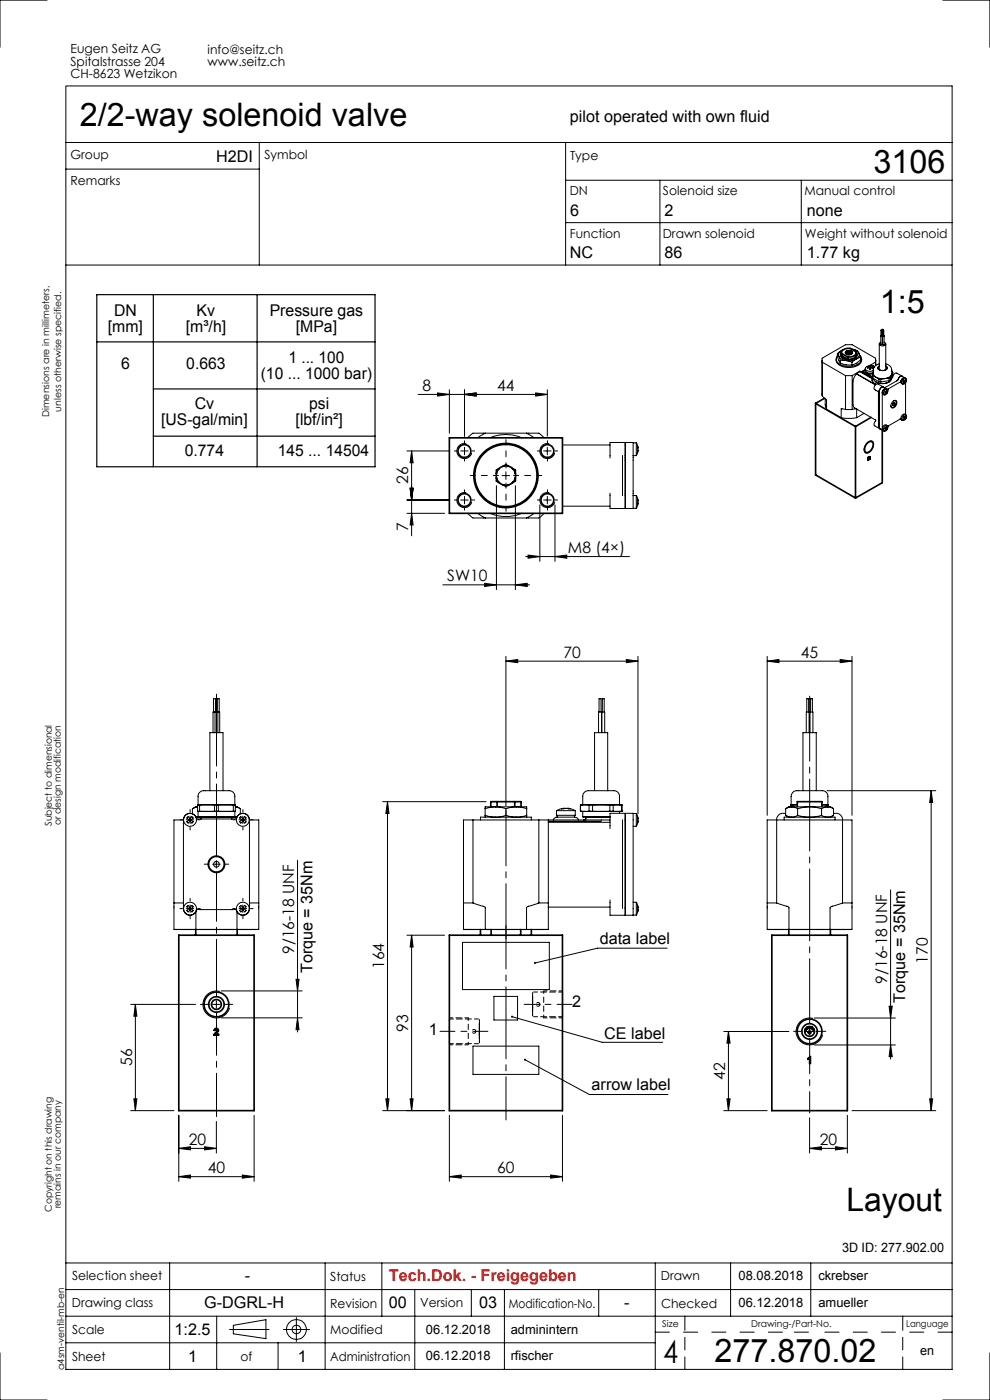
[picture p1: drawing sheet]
<svg xmlns="http://www.w3.org/2000/svg" width="210mm" height="297mm" viewBox="0 0 210 297" stroke-linecap="round" stroke-linejoin="round" font-family="sans-serif">
<g fill="none" stroke="#000" stroke-width=".21">
<path d="M10 0h-10v10M14 18.2h188v272.3h-188v-272.1M200 0h10v10M14 30.2h188M14 35.9h41M55 30.2v26M120 30.2v26M120 38.2h82M140 38.2v18M170 38.2v18M14 56.2h188M120 47.2h82"/>
<path d="M174.4 76.4v7.6M174.4 76.8v-.8l5-2.9h1.4l4.9 2.9v.8M174.4 76.8l5 2.9M174.4 76.8v7.2M177.4 76.2v.5l.4 .6 .7 .4 1.2 .3 1.4-.1 1.1-.5 .5-.6 .1-.6M177.6 75v.6l.7 1.4M177.6 75l.3 .6M177.9 75.6l.6 .6 1 .3M177.9 75.6l.4 .9M178.3 77l.9 .4h1.5M178.3 76.5h1.2M178.3 76.5v.5"/>
<path d="M178.5 74.9l-.2 .3 .2 .6 1.2 .5 1-.1 .7-.3 .4-.6-.2-.4M178.5 75.1l-.1 .5 .5 .4M178.5 74.8a.84 .84 0 0 0-.1 .9 .84 .84 0 0 0 .7 .5 2.17 2.17 0 0 0 2.8-.8l-.3-.6M178.5 74.4l-.6 .6v.6M178.5 74.4l-.9 .6M178.9 74.2l-.4 .2M179 74.2l-.5 .2M179.4 79.7h1.4M179.4 79.7v7.2M179.5 76.5l1.2 .3M180.5 74h.1M180.6 74l.9 .3 .7 .6"/>
<path d="M180.6 74l.7 .2a1.03 1.03 0 0 1 .9 .7M180.7 76.8v.6M180.8 79.7v7.2M181.6 76.2l-1 .3h-1.1M181.6 76.2l-.9 .6M181.6 75.1l.1 .5-.4 .4M181.7 79.3l-.5 .8-.3 .8 .1 5.3 .3 .3 4.5 2.6M181.7 79.3l3.9 2.3-.5-.5-.1-.6M181.7 79.3l4 2.4M181.7 79.3h.1M182.2 74.9v.6l-.6 .7M182.2 74.9l.3 .9"/>
<path d="M182.4 75.3l.4 .8-.4 .8-.9 .6-1 .2-1.6-.1-1.1-.6-.4-.6v-.5l.2-.4M182.4 78.7l2.7 1.6-.1 .3 .1 .4 .7 .5M182.4 78.7l-1.6 1M182.4 78.8l-.7 .5M182.4 78.8l2.6 1.6M182.4 78.7v.1M182.5 75.8v.6l-.6 .5-1.2 .5M182.5 75.8l-.9 .4M182.9 78.9l.2-.2 1.4 .8 .3 .5M183 78.8l.6-.4-.8 .5 1.7 .9M183.6 78.2v.6l.4 .3 .9 .1 .3-.2M183.7 78.8l.3 .4 .4 .1 .6-.1 .1-.1"/>
<path d="M184.4 78.1v.2h.3v-.2M184.4 77.9l.2-.2 .1 .2M184.4 77.9l-.4 .1v.1h.4M184.4 77.9v.2M184.4 78h.3M184.5 79.8l.1 .1M184.5 79.8h.1M184.5 77.6l.3-.1 .7 .4M184.6 79.9l.2 .1 .2-.1M184.7 77.9l.4 .1v.1h-.4M184.7 77.9v.2M184.9 77.5l.6 .3"/>
<path d="M185 79.4l.1 .3M185 79.4l.1 .8M185.1 79.7l1.3 .7M185.1 79.7v.5M185.2 79.1h.1M185.2 78.9l-.2 .5M185.4 77.9l-.9-.3-.7 .2-.2 .3 .1 .4 .4 .2 .7 .1 .4-.2M185.7 76.8l-1.4 .8M185.7 76.8v.8M185.8 76.4v1.1M186.2 78.1l.1 .3 .7 .2 .9-.1 .3-.4M186.2 78.1h.1"/>
<path d="M186.2 78v.1M186.2 78v.2M186.4 78.3l.6 .3 .7-.1 .3-.2M186.5 77.2l-.8 .3-.4 .5-.1 1.3 .5 .6 1.1 .4h.8l.8-.2 .7-.7 .1-1-.2-.5-.5-.5-.6-.2M186.5 77.6l-.3 .4M186.5 78.3v.1M186.5 73v5.4M186.8 71.2l.1 1.9 .2-.1v-1.8M186.9 70.1v1.2l.2-.1v-1.1M186.9 71.2v.1h.2v-.1M186.9 70l.2 .1zM187.1 69.9l.2 1.2"/>
<path d="M187.1 71l.2 .3h.2v-.1M187.1 72.9h.1M187.2 69.8l.2 .1zM187.2 71.3l.1 1.9 .2-.1v-1.8M187.3 70.1v1.2h.2v-1.2M187.4 69.9v.2M187.5 72.6l.4 .2v.3l-.5 .3-.6-.1-.3-.2v-.3l.3-.2M187.9 77.6l.3 .4M187.9 78.3l.1 .1M187.9 73v5.4M188.2 78v.1M188.2 78v.2"/>
<path d="M189.2 78.7l.2 .3M189.2 79.9l.2 .1M189.4 79l-.5 1M189.4 79v.5l-.5 1.1M191.3 79.8l-.4 .1-.4 .7M191.3 79.8l-.4 .1-.5 .8-2.7 1.6M191.3 79.8l-1.3-.7-.4 .3-.4 .7M191.3 79.8l.6 .3M86.3 95.7h9.1M87.3 95.7v18M87.3 95.7l.3 2.5h-.6zM92.8 83.4l2.5 .3-2.5 .3z"/>
<path d="M95.3 82.7v9.2M97.7 95.7h1.6M98.5 83.7l2.5-.3v.6zM98.5 82.7v9.8M98.5 94.9v1.6M98.9 94.2a1.59 1.59 0 0 0-1.9 1.1 1.59 1.59 0 0 0 1.1 1.9 1.59 1.59 0 0 0 1.9-1.1M102.9 91.9l-1.6 1M102.9 91.9h-1.5a2.24 2.24 0 0 0-2.2 1M102.9 91.9h8.8M103.9 92.9l.1-.1a8.6 8.6 0 0 1 6.7 .1M111.7 91.9l1.6 1M111.7 91.9h1.5a2.24 2.24 0 0 1 2.2 1"/>
<path d="M113.6 83.4l2.5 .3-2.5 .3zM115.3 95.7h1.6M116.1 94.9v1.6M116.1 82.7v9.8M116.1 83.7h-27.4M116.5 94.2a1.59 1.59 0 0 0-1.9 1.1 1.59 1.59 0 0 0 1.1 1.9 1.59 1.59 0 0 0 2-1.1M119.3 94.4h10.1M129.4 97.2v-3.3h4.9v14M132 96.6v8.6M132.6 93.9v14M132.6 94.4h.1M134.3 93.9h.7"/>
<path d="M134.3 96.7h.7M135 93.9l.3 1.1M135 93.9v2.8M135.3 95h.1M135.3 95.6h.1M135.3 95.6l-.3 1.1M135.3 95l-.1-.4v1.4l.1-.4M174.4 84l.9 .9v1.9M175 84.6v1.4l.3 .8M175.3 86.8l3.1 1.8M178.4 88.6l1 .2 2.3-.2M179.4 86.9h1.4"/>
<path d="M179.4 86.9l-1-.2v1.9M181.5 86.7h.1M181.5 86.7l-.7 .2M181.7 86.8v1.8M183.3 87.7l-1.6 .9M183.8 94a.81 .81 0 0 1 1.4-.1 1.77 1.77 0 0 1-1.6 2.2 1.47 1.47 0 0 1 .2-2.1zM185.1 80.2l1.3 .8M185.7 89.1l-.3 1.1 1.3 .8M185.8 82.8l-.1 .1M185.8 81l1.1 .4 .8-.1 .9-.3M186.3 82.9v7.7M186.4 80.4l.4 .1"/>
<path d="M186.4 81h.4M186.4 80.4v.6M186.7 91l.6 .3M186.8 80.5v.5M187.3 91.3l.2 .2M187.4 82.1l-1.2-.7-.5 .3-.3 .4v.4l.9 .6M187.4 82.1l-.4 .1-.5 .6v8l.2 .2M187.4 82.1h-.3l-.3 .2-.3 .7v7.7l.2 .3M187.4 82.1l.6 .3M187.7 82.7l.4-.2 .2 .3-.1 .6-.5 .4a.62 .62 0 0 1 0-1.1zM187.7 90.4l.5-.1 .1 .2-.1 .7-.5 .3a.62 .62 0 0 1 0-1.1zM187.8 83l.2 .1"/>
<path d="M187.8 83l-.1 .2 .2 .1M187.8 90.7l.2 .1M187.8 90.7l-.1 .2 .2 .1M187.8 83l.3 .2M187.8 90.7l.3 .2M187.9 83.3l-.2 .2 .1 .1 .2-.2M187.9 91l-.2 .2 .1 .1 .2-.3M187.9 83.3l.1 .1M187.9 91h.1M188 82.4l-.4 .1-.4 .5-.1 .5 .4 .3M188 82.4l.2 .2M188.1 82.5h-.5l-.5 .6v8.1l.3 .2"/>
<path d="M188.1 83.2l.1 .1M188.1 83.2l-.1 .2M188.1 90.9h.1M188.1 90.9l-.1 .1M188.1 82.9h.1M188.1 82.9l-.1 .2M188.1 90.6h.1M188.1 90.6l-.1 .2M188.2 83.3l-.1 .1h-.1M188.2 82.9l-.1 .3M188.2 90.3l-.5-.2-.4 .3-.2 .5 .2 .4M188.2 90.9l-.1 .2-.1-.1"/>
<path d="M188.2 90.6l-.1 .3M188.2 82.6h.1M188.6 80.2l-1.8 .3M188.6 80.7l-1.8 .3M188.6 80.2v.5M188.9 80l-.3 .2M188.9 80.6l-.3 .1M188.9 80v.6M189.2 80l-.1 .5-.4 .5-1.4 .4-1.5-.3-.4-.4-.2-.4M189.4 85.2l.6-.3 .3 .6-.4 .8-.7 .3-.2-.3v-.4zM189.6 85.1l.3-.1 .2 .2-.1 .7-.6 .5h-.3l-.1-.3M189.6 85.5a.21 .21 0 0 1 .2 .3 .21 .21 0 0 1-.4 .1z"/>
<path d="M189.8 85.5h-.3a.31 .31 0 0 0-.1 .5M191 88.9l-2.7 1.5M191 88.9l.3 .2M191 88.9l.2 .2M191.5 80.6l.4-.3 .4 .2-.1 .6-.5 .4-.4-.2zM191.7 88.1l.5-.1 .1 .5-.4 .6-.4 .1-.2-.5zM191.8 80.7l.1 .2M191.8 80.7l-.1 .2 .1 .1M191.8 88.4l.1 .1M191.8 88.4l-.1 .2 .1 .1M191.8 80.7l.2 .2M191.8 80.7l.3 .2"/>
<path d="M191.8 88.4l.2 .2M191.8 88.4l.3 .2M191.8 81l-.1 .2 .1 .1 .1-.2M191.8 88.7l-.1 .3 .2-.2M191.8 81l.1 .1M191.8 88.7l.1 .1M192 80.2h-.4l-.6 .9-2.8 1.5M192 80.9l.2 .1M192 80.9l-.1 .2M192 88.6l.2 .1M192 88.6l-.1 .2M192.1 80.9l.1 .1"/>
<path d="M192.1 80.6h.1M192.1 80.6l-.2 .3M192.1 88.6l.1 .1M192.1 88.3h.1M192.1 88.3l-.2 .2M192.1 81.2v6.7M192.2 80.3l-.5-.2-.4 .3-.2 .7 .4 .4M192.2 88l-.5-.2-.4 .3-.2 .7 .4 .4M192.2 81l-.1 .1h-.2M192.2 80.6l-.1 .3M192.2 88.7l-.3 .1M192.2 88.3l-.1 .3"/>
<path d="M86.3 106.1h9.1M86.3 108.9h8M87 103.6h.6l-.3 2.5zM87.3 108.9l.3 2.5h-.6zM97.7 106.1h1.6M98.5 105.3v1.6M98.9 104.5a1.6 1.6 0 0 0-1.9 1.2 1.6 1.6 0 0 0 1.1 1.9 1.6 1.6 0 0 0 1.9-1.1M99.2 108.9a2.48 2.48 0 0 0 2.8 1h.9M101.3 108.9l1.6 1M102.9 109.9h8.8M103.9 108.9a9.1 9.1 0 0 0 6.8 0M105.3 103v22.1"/>
<path d="M106.5 100.9h1.6M107.3 100.1v1.6M109.3 103v22.1M111.5 118.1h22M112 117.8l2.5 .3-2.5 .3zM113.3 108.9l-1.6 1M114.5 107.1v12M115.3 106.1h1.6M115.4 108.9a2.36 2.36 0 0 1-2.7 1h-1M116.1 105.3v1.6M116.5 104.5a1.6 1.6 0 0 0-1.9 1.2 1.6 1.6 0 0 0 1.1 1.9 1.6 1.6 0 0 0 2-1.1M117.7 118.1l2.5-.3v.6z"/>
<path d="M117.7 107.1v12M119.3 107.4h10.1M129.4 104.6v3.3l5.6-.1M132.6 107.4h.1M134.3 105.1h.7M135 105.1l.3 1.1M135 105.1v2.7M135.3 106.2h.1M135.3 106.8l-.3 1M135.3 106.2l-.1-.4v1.4l.1-.5M93.9 124.1h18.4M102.8 123.8l2.5 .3-2.5 .3z"/>
<path d="M107.3 139.2v31.8M109.3 124.1l2.5-.3v.6zM132.9 139.9l2.4 .4-2.4 .3zM135.3 139.2v33.4M162.7 139.2v33.8M178.2 139.9l2.5 .4-2.5 .3zM180.7 139.2v33.8M45.6 151.1h.6M45.6 151.1h-.4v4.3M45.6 151.1v4.3M45.7 148.2h.4M45.7 148.2h-.4v2.9"/>
<path d="M45.7 148.2v2.9M46.1 148.2h.4v2.9M46.1 148.2v2.9M46.2 151.1h.4v4.3M46.2 151.1v4.3M107.3 140.3l2.5-.4v.7zM107.3 140.3h28M127 155.4v-4.3h.6v4.3M127.1 151.1v-2.9h.4v2.9M127.7 155.4v-4.3h.6v4.3M127.8 151.1v-2.9h.4v2.9M162.7 140.3l2.5-.4v.7z"/>
<path d="M162.7 140.3h18M171.5 148.2h-.4v2.9M171.5 148.2h.4M171.5 148.2v2.9M171.6 151.1h-.6v4.3M171.6 151.1h.2M171.6 151.1v4.3M171.8 151.1h.6v4.3M171.8 151.1v4.3M171.9 148.2h.4v2.9M171.9 148.2v2.9M38.9 173.9v19.2a1.45 1.45 0 0 0 1.5 1.1 1.45 1.45 0 0 0 1.4-1.2l7.8-.1a.74 .74 0 0 1 .8 .7l.2 .2a1.41 1.41 0 0 0 1.5 .3 1.41 1.41 0 0 0 .8-1.3v-18.9"/>
<path d="M38.9 174h-2v17.6M39.5 173.9h1.6M40 173.9l-.4 .4 .3 .3 .4-.4M40 173.9l.3 .3M40.3 173.6l.4-.4 .3 .3-.4 .4M40.3 173.6l-.4-.4-.3 .3 .4 .4M40.3 173.6l.3 .3M40.3 173.6l-.3 .3M40.3 173.1v1.6M40.6 173.9l.4 .4-.3 .3-.4-.4M40.6 173.9l-.3 .3M40.8 171.6l.7-.4h.4z"/>
<path d="M40.8 171.6v1M41.6 173.3l.5 .1M41.6 173.4h1.1M41.9 172.1h.4M41.9 170.8h.4M41.9 170.7v.1M41.9 170.8l.1 1.4M41.9 170.7h.1M42 170.7v-1.8a1.41 1.41 0 0 1 2-1.2h4.8l.4 .2a1.11 1.11 0 0 1 .6 1v1.8M42 172.2h7.8M42 170.7h7.8M42 173.2h7.8"/>
<path d="M42 172.2v1M42 173.2l.1 .2M42.1 173.4h.3M42.3 172.1h3.2M42.3 170.8h3.2M42.3 170.8v1.3M42.7 173.4v.3M42.7 173.4h6.4M42.7 173.4h.1M44.5 167.7v-12.3h2.8v12.3M45.5 172.1h.8M45.5 170.8h.8"/>
<path d="M45.5 170.8v1.3M46.3 172.1h3.2M46.3 170.8h3.2M46.3 170.8v1.3M49.1 173.4v.3M49.1 173.4h1.1M49.1 173.4h.1M49.2 173.7h-7a.68 .68 0 0 1-.8-.6l-.7-.5a1.42 1.42 0 0 0-1.8 1.3M49.2 173.7h.4a.68 .68 0 0 0 .8-.6l.7-.5a1.44 1.44 0 0 1 1.8 1.3M49.5 172.1h.4M49.5 170.8h.4M49.5 170.8v1.3"/>
<path d="M49.8 173.2l-7.7 .2M49.8 170.7h.1M49.8 172.2v1M49.9 171.2h.4l.7 .4zM49.9 172.1l-.1 .1M49.9 170.7v1.4M50.3 173.3l-.9 .1M50.7 173.9h1.6M51 171.6v1M51.2 173.9l-.4 .4a.35 .35 0 0 0 .4 .2 .35 .35 0 0 0 .3-.2v-.1M51.2 173.9l.3 .3M51.5 173.6l.4-.4 .3 .3-.4 .4"/>
<path d="M51.5 173.6l-.4-.4-.2 .2-.1 .1 .4 .4M51.5 173.6l.3 .3M51.5 173.6l-.3 .3M51.5 173.1v1.6M51.8 173.9l.3 .5-.2 .2-.4-.4M51.8 173.9l-.3 .3M52.9 174h2v17.6M81.2 170.1h21.9M82.2 170.1v65.5M82.2 170.1l.3 2.5h-.7zM100.3 174h-2v17.6M100.3 174h14"/>
<path d="M100.3 174v17.6M101.9 174v-.6h10.8v.6M102.9 173a6.5 6.5 0 0 0 4.4 0M102.9 173v.4M102.9 171.6v1.4M105.1 171.2l-2.2 .4M105.1 171.2l2.2 .4M105.1 171.2h4.4M105.1 171.2h-1.7a.33 .33 0 0 0-.4-.1 .33 .33 0 0 0-.1 .5M107.3 173a6.5 6.5 0 0 0 4.4 0M107.3 171.6v1.4M109.5 171.2l-2.2 .4"/>
<path d="M109.5 171.2l2.2 .4M109.5 171.2h1.8a.31 .31 0 0 1 .4 0 .31 .31 0 0 1 0 .4M111.7 173v.4M111.7 171.6v1.4M114.3 174h2M114.3 174v17.6M116.3 174h7.5M116.3 174v17.6M116.3 174.4h13.1M116.3 174.2h11.2M117.4 174l.1-.4 .6-.2h3.8l.7 .2 .1 .4M118 172h4"/>
<path d="M118 172v1h4v-1M118.2 173v.4M119.7 171.5l-1 .2-.7 .3M119.7 171.5l-.6 .1h1.9l-.6-.1M119.7 171.5v.1M120.4 171.5l.7 .1 .9 .4M120.4 171.5v.1M121.8 173v.4M123.1 172.1h.1M123.1 172.1h1.9M123.1 170.8h1.9M123.1 170.8h.1"/>
<path d="M123.1 172.1l.5 .1M123.1 170.8v1.3M123.6 170.7v-1.8a1.46 1.46 0 0 1 2-1.2h4.8l.4 .2a1.11 1.11 0 0 1 .6 1v1.8M123.6 172.2h7.8M123.6 170.7h7.8M123.6 173.2h5.8M123.6 173.2l5.8 .2h-1.9M123.6 170.7l-.5 .1M123.6 172.2v1M123.8 174h5.6M123.8 174v.2M124.2 173.4h.1"/>
<path d="M124.3 173.4l-.1 .4-.2 .2M124.3 173.4h3.2M125 172.1h.7M125 170.8h.7M125 170.8v1.3M125.7 170.8h3.7M125.7 172.1h3.7M125.7 170.8v1.3M126.1 167.7v-12.3h2.8v12.3M126.9 173.4h.6M127.5 173.4h.6M129.4 170.8h.7"/>
<path d="M129.4 172.1h.7M129.4 170.8v1.3M130.1 172.1h1.8M130.1 170.8h1.8M130.1 170.8v1.3M131.4 170.7l.5 .1M131.4 172.2v.3M131.9 172.1h.1M131.9 170.8h.1M131.9 172.1l-.5 .1M131.9 170.8v1.3M132 173.9v18.9"/>
<path d="M132.6 172.5v21.7M132.6 174.2h.1M134.3 172.5v21.7M134.3 175.3h.7M135 172.6l.3 1M135 172.6v2.7M135 172.6l-5.6-.1v3.3M135.3 174.2h.1M135.3 173.6h.1M135.3 174.2l-.3 1.1M135.3 173.6l-.1-.4v1.4l.1-.4M164.7 173.9v.1"/>
<path d="M164.7 174h-2v17.6M164.7 174h14M164.7 174v17.6M166.3 174v-.6h10.8v.6M166.7 173a2.26 2.26 0 0 0 2.5 0M166.7 172.6h-.1a1.37 1.37 0 0 0-1.9 1.4M166.7 173l.6 .4M166.7 171.6v1.4M167.7 170.8h.4M167.7 170.7v.1M167.7 170.7h.1M167.7 170.8v.4"/>
<path d="M167.8 170.7v-1.8l.2-.5a1.68 1.68 0 0 1 1.9-.7h4.5a1.15 1.15 0 0 1 1.2 1.2v1.8M167.8 170.7h1.3l-1 .1M167.9 171.2l-1.2 .4M167.9 171.2l1.3 .4M167.9 171.2h3.8M167.9 171.2h-.6l-.6 .4M168.1 170.8v.4M169.2 173a8.5 8.5 0 0 0 5.1 0M169.2 171.6v1.4M170.3 167.7v-12.3h2.8v12.3M171.7 171.2l-2.5 .4M171.7 171.2l2.6 .4"/>
<path d="M171.7 171.2h3.8M174.3 173a2.26 2.26 0 0 0 2.5 0M174.3 171.6v1.4M175.3 170.8h.4M175.3 170.8v.4M175.4 167.7h23.1M175.5 171.2l-1.2 .4M175.5 171.2l1.3 .4M175.5 171.2h.6l.7 .4M175.6 170.7h-1.3l1 .1M175.6 170.7h.1M175.7 170.7v.5"/>
<path d="M176.8 172.6h.1a1.39 1.39 0 0 1 1.8 1.4M176.8 173l-.7 .4M176.8 171.6v1.4M178.7 174h2v17.6M178.7 173.9v17.7M197.5 167.7l.3 2.5h-.6zM197.5 167.7v67.9M36.9 191.6v5.6h4.7M36.9 191.6h2M37.2 197.2h17.4M39.5 192.8h1.6M40 192.8l-.4 .4 .3 .3 .4-.5"/>
<path d="M40 192.8l.3 .2M40.3 192.5l.4-.4 .3 .3-.4 .4M40.3 192.5l-.4-.4-.3 .3 .4 .4M40.3 192.5l.3 .3M40.3 192.5l-.3 .3M40.3 192v1.6M40.6 192.8l.4 .4-.3 .3-.4-.5M40.6 192.8l-.3 .2M41.6 197.2h8.7M41.6 193.4v3.8M45.1 183.3h1.6M45.9 182.6v1.5"/>
<path d="M50.3 193.4v3.8M50.7 192.8h1.6M51.2 192.8l-.4 .4a.35 .35 0 0 0 .4 .2 .35 .35 0 0 0 .3-.3v-.1M51.2 192.8l.3 .2M51.5 192.5l.4-.4 .3 .3-.4 .4M51.5 192.5l-.4-.4-.3 .3 .4 .4M51.5 192.5l-.3 .3M51.5 192.5l.3 .3M51.5 192v1.6M51.8 192.8l.4 .4-.3 .3-.4-.5M51.8 192.8l-.3 .2M52.9 191.6h2"/>
<path d="M54.9 191.6v5.6h-4.6M63.1 182.5v36.4M86.3 198.4h8M87.3 198.4v37.2M87.3 198.4l.3 2.5h-.6zM98.1 199.9h18.4v10h-18.4zM98.3 191.6v5.6h4.6M98.3 191.6h2M98.6 197.2h17.4M100.3 191.6l2.6 .9v4.7M102.9 197.2h8.8M114.3 191.6l-2.6 .9v4.7"/>
<path d="M114.3 191.6h2M116.3 191.6v5.6h-4.6M116.3 192.4h13.1M129.4 190.9v3.3l5.6-.1M132.6 192.5h.1M134.3 191.4h.7M135 191.4l.3 1.1M135 191.4v2.7M135.3 192.5l-.1-.4v1.4l.1-.5M135.3 193h.1M135.3 193l-.3 1.1M162.7 191.6v5.6h4.7"/>
<path d="M162.7 191.6h2M163 197.2h17.4M164.7 191.6l2.7 .9v4.7M167.4 197.2h8.7M178.7 191.6l-2.6 .9v4.7M178.7 191.6h2M180.7 191.6v5.6h-4.6M188.9 188.8v35.9M27.7 213.1h13.8M28.7 213.1l.3 2.5h-.6zM28.7 213.1v22.5M45.1 213.1h1.6"/>
<path d="M45.9 212.3v1.6M46.6 210.3a2.86 2.86 0 0 0-3.5 2.1 2.86 2.86 0 0 0 2.1 3.5 2.86 2.86 0 0 0 3.5-2.1M46.9 210.2h17.2M46.9 215.9h17.2M62.8 207.7h.6l-.3 2.5zM63.1 215.9l.3 2.5h-.6zM104.8 211.4h5v5h-5zM108.6 215.7l19.1 5.4h12.9M141.5 201.2h-14.7l-13.3 3.1M153.5 218.8h13.8M154.5 218.8v16.8M154.5 218.8l.4 2.5h-.7z"/>
<path d="M170.9 218.8h1.6M171.7 218v1.6M172.5 216a2.85 2.85 0 0 0-3.5 2 2.85 2.85 0 0 0 2 3.5 2.85 2.85 0 0 0 3.5-2M172.7 216h17.2M188.6 213.5h.7l-.4 2.5zM27.7 235.6h9.2M28.4 233.1h.6l-.3 2.5zM37.9 236.6v14M45.9 237.9v6.7M53.9 236.6v14M81.2 235.6h13.1M81.8 233.1h.7l-.3 2.5z"/>
<path d="M87 233.1h.6l-.3 2.5zM95.3 236.6v14M100.3 221.9h14v6h-14zM111.4 224.8l13.6 7.4h16.7M119.3 236.6v14M153.5 235.6h9.2M154.2 233.1h.7l-.4 2.5zM171.7 237.1v7.5M172.7 221.7h17.2M179.7 236.6v8M180.7 235.6h17.8M188.9 221.7l.4 2.5h-.7z"/>
<path d="M197.2 233.1h.6l-.3 2.5zM37.9 243.6l2.5-.3v.6zM37.9 249.6l2.5-.3v.6zM37.9 249.6h16M37.9 243.6h8M43.4 243.3l2.5 .3-2.5 .3zM51.4 249.3l2.5 .3-2.5 .3zM95.3 249.6l2.5-.3v.6zM95.3 249.6h24M116.8 249.3l2.5 .3-2.5 .3zM171.7 243.6l2.5-.3v.6zM171.7 243.6h8"/>
<path d="M177.2 243.3l2.5 .3-2.5 .3zM14 273.6h188M14 267.9h188M14 279.2h188M36 267.9v22.6M46 279.2v11.3M62.9 279.5v5.1M69 267.9v22.6M81 267.9v11.3M88 273.6v16.9M100 273.6v5.6M107 273.6v16.9"/>
<path d="M127 273.6v5.6M139 267.9v22.6M145.3 279.2v3M155 267.9v11.3M172 267.9v11.3M191.5 279.2v3M0 287v10h10M14 284.9h125M48.7 282h8.4M49.5 281.2l6.9-1.2v4l-6.9-1zM59 284.9v5.6M60.1 282h5.6"/>
<path d="M139 282.6h3M145 282.6h3M145.3 283.7v2.7M145.3 287.9v2.6M151 282.6h3M157 282.6h3M163 282.6h3M168.5 282.6h3M175 282.6h3M181 282.6h3M187 282.6h3M191.5 283.7v2.7"/>
<path d="M191.5 287.9v2.6M193 282.6h3M199 282.6h3M210 287v10h-10"/>
<circle cx="187.4" cy="70.1" r=".09"/>
<circle cx="40.3" cy="173.9" r="1.35"/>
<circle cx="51.5" cy="173.9" r="1.36"/>
<circle cx="40.3" cy="192.8" r="1.35"/>
<circle cx="45.9" cy="183.4" r="1.6"/>
<circle cx="45.9" cy="183.3" r="1.81"/>
<circle cx="45.9" cy="183.3" r=".61"/>
<circle cx="51.5" cy="192.8" r="1.36"/>
<circle cx="62.9" cy="282" r="2.11"/>
<circle cx="62.9" cy="282" r=".89"/>
</g>
<path d="M20.5 62.5h59.1v36.5h-59.1zM20.5 72.5h59.1M32.5 62.5v36.5M54.5 62.5v36.5M32.5 82.5h47.1M32.5 92.5h47.1" fill="none" stroke="#000" stroke-width=".25"/>
<path d="M99.3 215.9v5.7" fill="none" stroke="#000" stroke-width=".21" stroke-dasharray="1.3 .6" stroke-dashoffset=".6" stroke-linecap="butt"/>
<path d="M115.3 215.9v-5.7" fill="none" stroke="#000" stroke-width=".21" stroke-dasharray="1.3 .6" stroke-dashoffset=".7" stroke-linecap="butt"/>
<path d="M107.3 99.3v-6M105.7 100.9h-6M107.3 102.5v6M108.9 100.9h6" fill="none" stroke="#000" stroke-width=".21" stroke-dasharray="15.2 1.3 1.3 1.3" stroke-dashoffset="14.1"/>
<g fill="none" stroke="#000" stroke-width=".21" stroke-dasharray="15.2 1.3 1.3 1.3">
<path d="M96.9 95.7h-.5M98.5 94.1v-.6M98.5 97.3v.5M100.1 95.7h.6M114.5 95.7h-.5M116.1 94.1v-.6M116.1 97.3v.5M117.7 95.7h.6M96.9 106.1h-.5M98.5 104.5v-.6M98.5 107.7v.5M100.1 106.1h.6"/>
<path d="M114.5 106.1h-.5M116.1 104.5v-.6M116.1 107.7v.5M117.7 106.1h.6M38.7 173.9h-.5M40.3 172.3v-.6M40.3 175.5v.6M41.9 173.9h.6M49.9 173.9h-.5M51.5 172.3v-.6M51.5 175.5v.6M53.1 173.9h.6"/>
<path d="M38.7 192.7h-.5M40.3 191.1v-.5M40.3 194.3v.6M41.9 192.7h.6M44.3 183.3h-1M47.5 183.3h1M49.9 192.7h-.5M51.5 191.1v-.5M51.5 194.3v.6M53.1 192.7h.6M44.3 213.1h-1.8M45.9 211.5v-1.8"/>
<path d="M47.5 213.1h1.8M170.1 218.8h-1.8M173.3 218.8h1.9"/>
</g>
<path d="M45.9 181.7v-34.6" fill="none" stroke="#000" stroke-width=".21" stroke-dasharray="15.2 1.3 1.3 1.3" stroke-dashoffset="-.2"/>
<path d="M45.9 184.9v24.9" fill="none" stroke="#000" stroke-width=".21" stroke-dasharray="15.2 1.3 1.3 1.3" stroke-dashoffset="4.7"/>
<path d="M45.9 214.7v22.2" fill="none" stroke="#000" stroke-width=".21" stroke-dasharray="15.2 1.3 1.3 1.3" stroke-dashoffset="6"/>
<path d="M171.7 217.2v-69.5" fill="none" stroke="#000" stroke-width=".21" stroke-dasharray="15.2 1.3 1.3 1.3" stroke-dashoffset="1.4"/>
<path d="M171.7 220.4v15.7" fill="none" stroke="#000" stroke-width=".21" stroke-dasharray="15.2 1.3 1.3 1.3" stroke-dashoffset="7.9"/>
<path d="M99.3 215.9h-4M115.3 215.9h4M119.3 210.2h-4M95.3 221.6h4" fill="none" stroke="#000" stroke-width=".21" stroke-dasharray="1.3 .6" stroke-dashoffset=".5"/>
<path d="M99.3 215.9h.1M115.3 215.9h.1" fill="none" stroke="#000" stroke-width=".21" stroke-dasharray="1.3 .6"/>
<path d="M107.3 171.9v27.3" fill="none" stroke="#000" stroke-width=".21" stroke-dasharray="15.2 1.3 1.3 1.3" stroke-dashoffset="3.5"/>
<path d="M107.3 196.4v41.2" fill="none" stroke="#000" stroke-width=".21" stroke-dasharray="15.2 1.3 1.3 1.3" stroke-dashoffset="6.1"/>
<path d="M93.3 218.8h10.2M121.3 213.1h-10.1" fill="none" stroke="#000" stroke-width=".21" stroke-dasharray="15.2 1.3 1.3 1.3" stroke-dashoffset="12.1"/>
<g fill="#000">
<path d="M98.5 83.7l2.5-.3v.6zM92.8 83.4l2.5 .3-2.5 .3z"/>
<path d="M102.8 123.8l2.5 .3-2.5 .3zM109.3 124.1l2.5-.3v.6z"/>
<path d="M132.9 139.9l2.4 .4-2.4 .3zM107.3 140.3l2.5-.4v.7z"/>
<path d="M178.2 139.9l2.5 .4-2.5 .3zM162.7 140.3l2.5-.4v.7z"/>
<path d="M82.2 170.1l.3 2.5h-.7zM81.8 233.1h.7l-.3 2.5zM87.3 198.4l.3 2.5h-.6zM87 233.1h.6l-.3 2.5zM28.7 213.1l.3 2.5h-.6zM28.4 233.1h.6l-.3 2.5zM62.8 207.7h.6l-.3 2.5zM63.1 215.9l.3 2.5h-.6zM154.5 218.8l.4 2.5h-.7zM154.2 233.1h.7l-.4 2.5zM197.5 167.7l.3 2.5h-.6zM197.2 233.1h.6l-.3 2.5zM188.6 213.5h.7l-.4 2.5zM188.9 221.7l.4 2.5h-.7zM87.3 95.7l.3 2.5h-.6zM87 103.6h.6l-.3 2.5zM87 103.6h.6l-.3 2.5zM87.3 108.9l.3 2.5h-.6z"/>
<path d="M113.3 204.1v.2h.2h-.2a.21 .21 0 0 0 .3 .2 .21 .21 0 0 0 0-.4 .21 .21 0 0 0-.3 0zM111.2 224.6l.2 .2-.2-.1a.22 .22 0 0 0 .1 .3 .22 .22 0 0 0 .3-.2 .22 .22 0 0 0-.4-.2zM108.4 215.5l.2 .2-.2-.1a.22 .22 0 0 0 .2 .3 .22 .22 0 0 0 .2-.3 .22 .22 0 0 0-.4-.1z"/>
<path d="M37.9 243.6l2.5-.3v.6zM43.4 243.3l2.5 .3-2.5 .3zM37.9 249.6l2.5-.3v.6zM51.4 249.3l2.5 .3-2.5 .3z"/>
<path d="M95.3 249.6l2.5-.3v.6zM116.8 249.3l2.5 .3-2.5 .3zM171.7 243.6l2.5-.3v.6zM177.2 243.3l2.5 .3-2.5 .3zM98.5 83.7l2.5-.3v.6zM113.6 83.4l2.5 .3-2.5 .3zM112 117.8l2.5 .3-2.5 .3zM117.7 118.1l2.5-.3v.6z"/>
</g>
<g fill="none" stroke="#000" stroke-width=".35">
<path d="M178.5 75.5l.5 .5 .8 .2M178.5 75.3v.2M178.5 74.8v.7M178.5 75.5l1.3 .7M178.6 74.4l.5-.4 1.2-.1 1.3 .8v.3l-.6 .6-1.2 .1-1.3-.7zM179.4 74.6l.6-.2 .6 .2a.51 .51 0 0 1-.1 .6 .51 .51 0 0 1-.6 0l-.5-.2zM179.5 74.6l.5-.2 .6 .2a.46 .46 0 0 1-.1 .6 .46 .46 0 0 1-.6 0l-.2-.1a.31 .31 0 0 1-.3-.2 .31 .31 0 0 1 .1-.3zM179.6 74.5v.1M179.7 74.7v.2M179.7 74.9l.1 .1M179.8 75.7v.5M179.8 75l.3 .1"/>
<path d="M179.8 74.6l-.1 .1M179.8 74.6v.4M179.9 74.6h.2M179.9 74.6h-.1M179.9 74.6v.4M180.1 74.6h.2M180.1 74.6v.5M180.3 75l-.2 .1M180.3 74.6h.1M180.3 74.6v.4M180.4 74.6v.1M180.4 74.6v.4"/>
<path d="M180.4 74.9l-.1 .1M180.4 74.7l.1 .1M180.4 74.7v.2M180.5 74.8l-.1 .1M180.5 74.8v.1M180.5 74.5l.1 .1M181.6 74.8v.7l-.2 .3-.7 .4h-.9M95.3 92.9h24v16h-24zM105.9 99.4l-.6 1M105.9 99.4l-.6 .3v.7M106.8 98.9l-.9 .5M106.8 98.9h1.1"/>
<path d="M106.8 98.9l.5-.3 .6 .3M107.9 98.9l.8 .5M108.7 99.4l.6 1M108.7 99.4l.6 .3v.7M173 85.6v15.1l8.5 5M173 85.6l8.5 4.9M174.9 84.5l-1.9 1.1M181.5 90.5v15.2M183.9 94.1l.4-.3 .5-.2 .3 .2 .1 .4-.2 .9-.5 .7-.5 .2h-.4l-.2-.5 .1-.7zM184.2 97.2h.1M184.3 97.3l-.2 .3 .4-.2M184.3 97l-.1 .2"/>
<path d="M184.3 97h.1M184.3 97.3l-.1 .2M184.3 97.3h.1M184.4 97h.1M184.4 97l-.1 .3M184.4 96.9v.1M184.4 97.3v.1M184.4 97.4l-.3 .2M184.4 97.4h.1M184.5 97l-.2 .3M184.5 97l-.2-.1-.1 .3M184.5 97.4l-.3 .1"/>
<path d="M184.8 88.5l-3.3 2M187.1 91.3v11.1l-5.6 3.3M105.3 100.4v1M105.3 101.4l.6 1M105.3 101.4v.7l.6 .3M105.9 102.4l.9 .5M106.8 102.9h1.1M106.8 102.9l.5 .3 .6-.3M108.7 102.4l-.8 .5M109.3 100.4v1M109.3 101.4l-.6 1M109.3 101.4v.7l-.6 .3"/>
<path d="M105.4 170.1h-1.3v1.1M105.4 170.1v1.1M105.4 170.1h3.8M109.2 170.1h1.3v1.1M109.2 170.1v1.1M169.1 171.2v-1.1h5.2v1.1M37.9 198.4h16v37.2h-16zM41.5 197.2l-.1 1.2M50.3 197.2l.1 1.2M95.3 198.4h24v37.2h-24zM101.9 197.2v1.2M104.2 197.2l.1 1.2"/>
<path d="M110.5 197.2v1.2h-.2M112.7 197.2v1.2M163.7 198.4h16v37.2h-16zM167.3 197.2v1.2M176.1 197.2l.1 1.2M45.5 218.3a.49 .49 0 0 1 .8 .1 .49 .49 0 0 1-.4 .7l-.3 .3h.8v.2h-1l.5-.6a.33 .33 0 0 0 .3-.4 .33 .33 0 0 0-.5-.2l-.3 .2zM171.2 218.2l-.5 .7M171.2 218.2h1.1M171.3 217.9l-.5 .5M171.3 217.9l-.1 .3M171.3 217.9h.9M171.3 217.8v.1"/>
<path d="M172.2 217.9l.1 .3M172.2 217.9l.5 .5M172.2 217.8v.1M172.3 218.2l.5 .7M171.8 224.2l.1 1.4h-.2v-1.1l-.3 .2z"/>
<circle cx="98.5" cy="95.7" r="1.35"/>
<circle cx="116.1" cy="95.7" r="1.36"/>
<circle cx="98.5" cy="106.1" r="1.36"/>
<circle cx="107.3" cy="100.9" r="6.8"/>
<circle cx="107.3" cy="100.9" r="6.6"/>
<circle cx="116.1" cy="106.1" r="1.38"/>
<circle cx="45.9" cy="213.1" r="2.62"/>
<circle cx="45.9" cy="213.1" r="1.04"/>
<circle cx="45.9" cy="213.1" r="1.65"/>
<circle cx="171.7" cy="219" r=".3"/>
<circle cx="171.7" cy="218.8" r="1.04"/>
<circle cx="171.7" cy="218.8" r="1.64"/>
<circle cx="171.7" cy="218.8" r="2.62"/>
<circle cx="171.7" cy="219" r=".08"/>
</g>
<path d="M100.9 218.8a.4 .4 0 0 1-.6 .3 .4 .4 0 0 1 0-.6 .4 .4 0 0 1 .6 .2v.1M114.5 213.1a.4 .4 0 0 1-.6 .3 .4 .4 0 0 1 0-.7 .4 .4 0 0 1 .6 .3v.1" fill="none" stroke="#000" stroke-width=".21" stroke-dasharray="1.3 .6" stroke-dashoffset=".3"/>
<path d="M95.3 218.8v2.6v-5.2v2.6M101.7 218.8v1.6v-3.3v1.7M113 213.1v1.6v-3.3v1.7M119.3 213.1v2.6v-5.2v2.6" fill="none" stroke="#000" stroke-width=".21" stroke-dasharray="1.3 .6" stroke-dashoffset=".2"/>
<path d="M101.7 218.9v-2.5v4.8v-2.3M113 213.2v-2.5v4.8v-2.3" fill="none" stroke="#000" stroke-width=".21" stroke-dasharray="1.3 .6" stroke-dashoffset=".6"/>
<path d="M101.5 216.2h-6.2M113.2 215.7h6.1M119.3 210.5h-6.1M95.3 221.4h6.2" fill="none" stroke="#000" stroke-width=".21" stroke-dasharray="1.3 .6" stroke-dashoffset=".4"/>
<g font-size="6.9">
<text x="16.9" y="26.7">2/2-way solenoid valve</text>
<text x="185.3" y="36.7">3106</text>
<text x="186.7" y="66.3">1:5</text>
<text x="179.6" y="257">Layout</text>
<text x="151.5" y="289">277.870.02</text>
</g>
<text font-size="6.7" x="140.7" y="289">4</text>
<g font-size="3.4">
<text x="120.9" y="26">pilot operated with own fluid</text>
<text x="45.8" y="34.3">H2DI</text>
<text x="120.9" y="45.7">6</text>
<text x="141" y="45.7">2</text>
<text x="171.2" y="45.7">none</text>
<text x="120.9" y="54.7">NC</text>
<text x="141" y="54.7">86</text>
<text x="171.2" y="54.7">1.77 kg</text>
<text x="22.9" y="70.5">[mm]</text>
<text x="24.2" y="67">DN</text>
<text x="39.4" y="70.5">[m³/h]</text>
<text x="41.7" y="67">Kv</text>
<text x="57.2" y="67">Pressure gas</text>
<text x="62.8" y="70.5">[MPa]</text>
<text x="61.2" y="76.9">1 ... 100</text>
<text x="25.7" y="78.4">6</text>
<text x="39.5" y="78.4">0.663</text>
<text x="55.3" y="80.4">(10 ... 1000 bar)</text>
<text x="41.3" y="86.7">Cv</text>
<text x="65.6" y="86.7">psi</text>
<text x="34.2" y="90.2">[US-gal/min]</text>
<text x="62.7" y="90.2">[lbf/in²]</text>
<text x="39.2" y="96.7">0.774</text>
<text x="58.9" y="96.7">145 ... 14504</text>
<text x="127.2" y="200.2">data label</text>
<text x="66.3" y="206.5" transform="rotate(-90 66.3 206.5)">Torque = 35Nm</text>
<text x="121.3" y="213.7">2</text>
<text x="192" y="212.8" transform="rotate(-90 192 212.8)">Torque = 35Nm</text>
<text x="91" y="219.6">1</text>
<text x="128.2" y="220.3">CE label</text>
<text x="125.5" y="231.3">arrow label</text>
<text x="51.9" y="271.8">-</text>
<text x="43.3" y="277.6">G-DGRL-H</text>
<text x="82.5" y="277.6">00</text>
<text x="101.6" y="277.6">03</text>
<text x="132.4" y="277.5">-</text>
<text x="37" y="283.2">1:2.5</text>
<text x="39.9" y="288.9">1</text>
<text x="63.2" y="288.9">1</text>
</g>
<text font-size="3.4" fill="#f00" x="82.5" y="271.8">Tech.Dok. - Freigegeben</text>
<g font-size="3.3">
<text x="89.6" y="82.9">8</text>
<text x="105.5" y="82.9">44</text>
<text x="86.6" y="102.7" transform="rotate(-90 86.6 102.7)">26</text>
<text x="86.6" y="112.7" transform="rotate(-90 86.6 112.7)">7</text>
<text x="120.5" y="117.3">M8 (4×)</text>
<text x="94.9" y="123.3">SW10</text>
<text x="119.5" y="139.5">70</text>
<text x="169.9" y="139.5">45</text>
<text x="62.4" y="202.4" transform="rotate(-90 62.4 202.4)">9/16-18 UNF</text>
<text x="81.5" y="205.6" transform="rotate(-90 81.5 205.6)">164</text>
<text x="188.2" y="208.7" transform="rotate(-90 188.2 208.7)">9/16-18 UNF</text>
<text x="196.8" y="204.4" transform="rotate(-90 196.8 204.4)">170</text>
<text x="86.6" y="218.8" transform="rotate(-90 86.6 218.8)">93</text>
<text x="28" y="226.2" transform="rotate(-90 28 226.2)">56</text>
<text x="153.8" y="229" transform="rotate(-90 153.8 229)">42</text>
<text x="40.1" y="242.9">20</text>
<text x="173.9" y="242.9">20</text>
<text x="44.1" y="248.9">40</text>
<text x="105.5" y="248.9">60</text>
</g>
<g font-size="2.7">
<text x="15" y="11.3">Eugen Seitz AG</text>
<text x="44" y="11.4">info@seitz.ch</text>
<text x="15" y="13.9">Spitalstrasse 204</text>
<text x="15" y="16.5">CH-8623 Wetzikon</text>
<text x="44" y="13.9">www.seitz.ch</text>
<text x="15" y="33.8">Group</text>
<text x="56.1" y="33.8">Symbol</text>
<text x="120.9" y="33.9">Type</text>
<text x="14.9" y="39.2">Remarks</text>
<text x="120.9" y="41.3">DN</text>
<text x="140.6" y="41.3">Solenoid size</text>
<text x="170.7" y="41.3">Manual control</text>
<text x="120.9" y="50.4">Function</text>
<text x="140.6" y="50.4">Drawn solenoid</text>
<text x="170.7" y="50.4">Weight without solenoid</text>
<text x="178.6" y="265.7">3D ID: 277.902.00</text>
<text x="15.3" y="271.6">Selection sheet</text>
<text x="70" y="271.7">Status</text>
<text x="140.2" y="271.6">Drawn</text>
<text x="156.6" y="271.6">08.08.2018</text>
<text x="173.6" y="271.6">ckrebser</text>
<text x="15.3" y="277.4">Drawing class</text>
<text x="70" y="277.4">Revision</text>
<text x="89.1" y="277.4">Version</text>
<text x="107.9" y="277.4">Modification-No.</text>
<text x="140.2" y="277.4">Checked</text>
<text x="156.6" y="277.4">06.12.2018</text>
<text x="173.6" y="277.4">amueller</text>
<text x="15.3" y="282.9">Scale</text>
<text x="70" y="282.9">Modified</text>
<text x="90.4" y="282.9">06.12.2018</text>
<text x="108.3" y="282.9">adminintern</text>
<text x="195.2" y="287.4">en</text>
<text x="15.3" y="288.7">Sheet</text>
<text x="51" y="288.6">of</text>
<text x="70" y="288.7">Administration</text>
<text x="90.4" y="288.6">06.12.2018</text>
<text x="108.3" y="288.6">rfischer</text>
</g>
<g font-size="2">
<text x="10.5" y="88.5" transform="rotate(-90 10.5 88.5)">Dimensions are in millimeters,</text>
<text x="13" y="87.3" transform="rotate(-90 13 87.3)">unless otherwise specified.</text>
<text x="11" y="175.2" transform="rotate(-90 11 175.2)">Subject to dimensional</text>
<text x="12.9" y="175.1" transform="rotate(-90 12.9 175.1)">or design modification</text>
<text x="11" y="257" transform="rotate(-90 11 257)">Copyright on this drawing</text>
<text x="12.9" y="256.4" transform="rotate(-90 12.9 256.4)">remains in our company</text>
<text x="140.5" y="281.6">Size</text>
<text x="159.4" y="281.6">Drawing-/Part-No.</text>
<text x="192.2" y="281.6">Language</text>
<text x="13.6" y="290.6" transform="rotate(-90 13.6 290.6)">a4sm-ventil-mb-en</text>
</g>
</svg>
